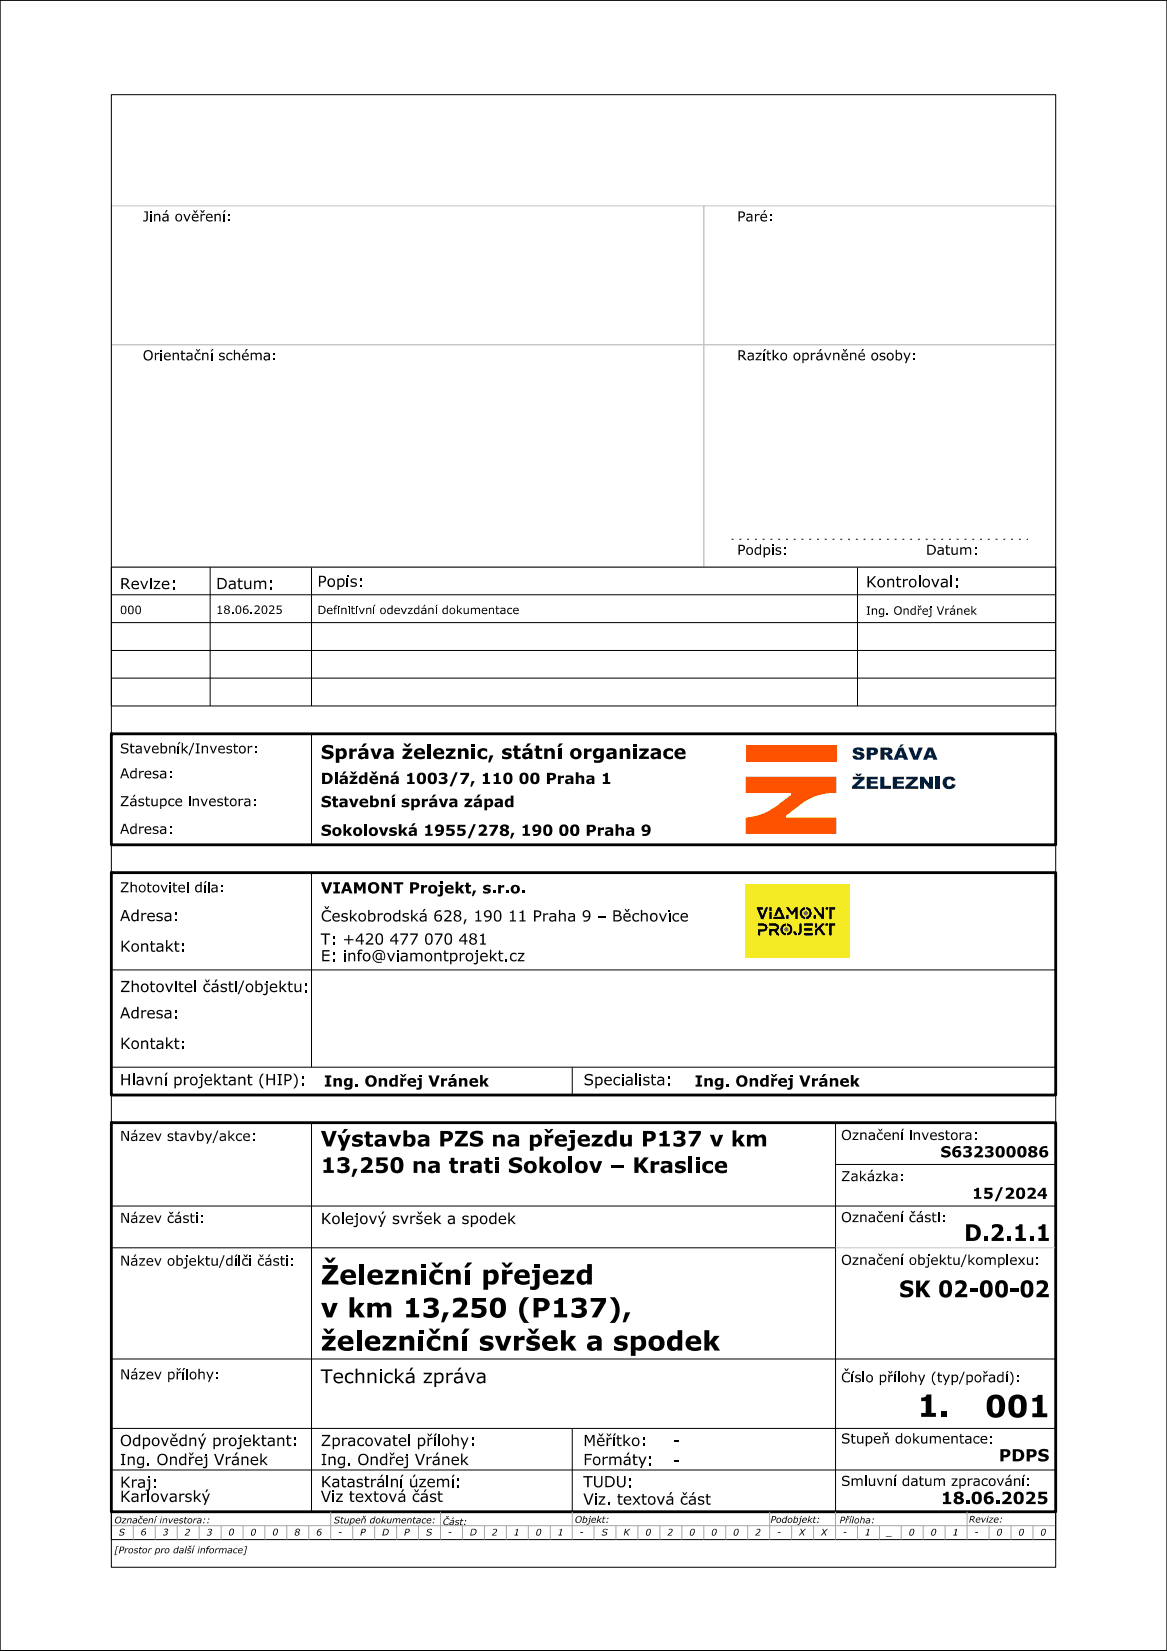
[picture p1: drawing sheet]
<svg xmlns="http://www.w3.org/2000/svg" width="210mm" height="297mm" viewBox="0 0 210 297" stroke-linecap="round" stroke-linejoin="round" font-family="sans-serif">
<g fill="none" stroke="#000" stroke-width=".18">
<path d="M0 0h210M0 0h210v296.9h-210zM20 107h170M20 112h170M20 117h170M56.1 102v25M154.3 102v25M20 122h170M56.1 132v20M56.1 157v35M20 174.5h170M20 192h170"/>
<path d="M103 192v5M0 297h210"/>
</g>
<path d="M131.7 97h53.3" fill="none" stroke="#000" stroke-width=".18" stroke-dasharray=".3 1.1" stroke-linecap="butt"/>
<path d="M20 157h170v40h-170z" fill="none" stroke="#000" stroke-width=".51"/>
<path d="M20 62h106.6v40h-106.6z" fill="none" stroke="#c3c3c3" stroke-width=".18"/>
<g fill="#ff5200">
<path d="M134.2 134.1h16.3v2.9h-16.3z"/>
<path d="M134.2 139.7h16.3v3a9.7 9.7 0 0 0-6.5 2l-2.6 2.1v.3h9.1v2.9h-16.3v-2.9a10.5 10.5 0 0 0 6.2-2.6l1.9-1.5v-.3h-8.1z" fill-rule="evenodd"/>
</g>
<path d="M20 132h170v20h-170zM20 202h170v70h-170z" fill="none" stroke="#000" stroke-width=".51"/>
<g fill="none" stroke="#000" stroke-width=".18">
<path d="M20 17h170v264.9h-170zM20 102h170v25h-170zM37.8 102v25M20 217h170M56.1 202v70M150.4 202h39.6v70h-39.6zM150.4 209.5h39.6M20 224.5h130.4M20 244.5h170M20 257h170M103 257v15M20 272h170v5h-170z"/>
<path d="M20 264.4h170"/>
</g>
<path d="M20 37h106.6v25h-106.6zM126.6 37h63.4v25h-63.4zM126.6 62h63.4v40h-63.4zM150.4 224.5h39.6" fill="none" stroke="#c3c3c3" stroke-width=".18"/>
<g fill="none" stroke="#a5a5a5" stroke-width=".18">
<path d="M20 274.5h170M24 274.5v2.5M27.9 274.5v2.5M31.9 274.5v2.5M35.8 274.5v2.5M39.8 274.5v2.5M43.7 274.5v2.5M47.7 274.5v2.5M51.6 274.5v2.5M55.6 274.5v2.5M59.5 272v5M63.5 274.5v2.5"/>
<path d="M67.4 274.5v2.5M71.4 274.5v2.5M75.3 274.5v2.5M79.3 272v5M83.2 274.5v2.5M87.2 274.5v2.5M91.1 274.5v2.5M95.1 274.5v2.5M99 274.5v2.5M103 272v5M106.9 274.5v2.5M110.8 274.5v2.5"/>
<path d="M114.8 274.5v2.5M118.7 274.5v2.5M122.7 274.5v2.5M126.6 274.5v2.5M130.6 274.5v2.5M134.5 274.5v2.5M138.5 272v5M142.5 274.5v2.5M146.4 274.5v2.5M150.4 272v5M154.3 274.5v2.5M158.3 274.5v2.5"/>
<path d="M162.2 274.5v2.5M166.1 274.5v2.5M170.1 274.5v2.5M174 272v5M178 274.5v2.5M181.9 274.5v2.5M185.9 274.5v2.5"/>
</g>
<path d="M134.2 159.1h18.8v13.3h-18.8z" fill="#f4eb25"/>
<g fill="#000">
<path d="M140.7 166.4l.6-.3 .1 .3a.79 .79 0 0 0-.5 .8 .79 .79 0 0 0 .5 .8v.2a.97 .97 0 0 1-.9-.5 .97 .97 0 0 1 .1-1z" fill-rule="evenodd"/>
<path d="M141.6 166.2a1.02 1.02 0 0 1 1 1 1.02 1.02 0 0 1-1 1v-.2a.79 .79 0 0 0 .6-.8 .79 .79 0 0 0-.6-.8z" fill-rule="evenodd"/>
</g>
<g fill="#5e9440">
<circle cx="141.5" cy="167.2" r=".41"/>
<circle cx="145" cy="164.3" r=".41"/>
</g>
<g fill="#000">
<path d="M136.2 163.2h.1z" fill-rule="evenodd"/>
<path d="M136.4 168.1v.1z" fill-rule="evenodd"/>
<path d="M136.5 167.1v.1z" fill-rule="evenodd"/>
<path d="M136.7 168.2v.1z" fill-rule="evenodd"/>
<path d="M136.9 165.2l.1 .1z" fill-rule="evenodd"/>
<path d="M136.2 163.2h1.1v.4h-.6l.5 1.1 .6-1.5h.4l-.8 2.1h-.5z" fill-rule="evenodd"/>
<path d="M136.4 166.1h.1a1.53 1.53 0 0 1 1.4 .2 .72 .72 0 0 1 .2 .8 .72 .72 0 0 1-.8 .5h-.5v.6h-.4v-1h.9a.32 .32 0 0 0 .4-.3 .32 .32 0 0 0-.4-.4h-.9z" fill-rule="evenodd"/>
<path d="M138.4 166.4h.1z" fill-rule="evenodd"/>
<path d="M138.4 168.1v.1z" fill-rule="evenodd"/>
<path d="M138.5 163.2h.3v.7l-.4-.1z" fill-rule="evenodd"/>
<path d="M138.5 164.1h.3v1.2l-.4-.1z" fill-rule="evenodd"/>
<path d="M138.5 166.1h.1z" fill-rule="evenodd"/>
<path d="M138.5 167.1h.1z" fill-rule="evenodd"/>
<path d="M138.7 168.2v.1z" fill-rule="evenodd"/>
<path d="M139.3 164.6v.1z" fill-rule="evenodd"/>
<path d="M138.4 166.2l.1-.1a1.6 1.6 0 0 1 1.5 .2 .64 .64 0 0 1-.2 1.1l.4 .8h-.4l-.5-.7h-.5v.7h-.4v-1.1h1.2l.2-.3-.2-.2-1.1-.1z" fill-rule="evenodd"/>
<path d="M139.7 164.7v.1z" fill-rule="evenodd"/>
<path d="M139.7 167.4l.1 .1z" fill-rule="evenodd"/>
<path d="M140 163.2h.1z" fill-rule="evenodd"/>
<path d="M140.1 168.2l.1 .1z" fill-rule="evenodd"/>
<path d="M140 163.2l.4 .1 .8 2h-2.1l.1-.4h1.5l-.5-1.1-.4 .9h-.4z" fill-rule="evenodd"/>
<path d="M141.5 164.6l.4 .1-.1 .6h-.3z" fill-rule="evenodd"/>
<path d="M141.4 165.2h.1z" fill-rule="evenodd"/>
<path d="M141.7 165.3h.2z" fill-rule="evenodd"/>
<path d="M141.5 163.2h.4l.6 .8 .7-.8h.3v2.1l-.4-.1v-1.3l-.6 .7-1-1.2z" fill-rule="evenodd"/>
<path d="M142.8 167.6h.4l.2 .3v.3a.56 .56 0 0 1-.6-.6z" fill-rule="evenodd"/>
<path d="M143.8 166.2l.4-.1 .1 .1v1.3a.54 .54 0 0 1-.7 .7v-.3l.2-.4z" fill-rule="evenodd"/>
<path d="M144.2 163.5l.4-.3h.3a.43 .43 0 0 1-.4 .6 .77 .77 0 0 0 .4 1.2v.3a1.02 1.02 0 0 1-1-.7 1.02 1.02 0 0 1 .3-1.1z" fill-rule="evenodd"/>
<path d="M144.7 167.9h1.5l.1 .3-1.5 .1z" fill-rule="evenodd"/>
<path d="M144.7 167h1.4l.1 .3-.1 .1h-1.4z" fill-rule="evenodd"/>
<path d="M144.7 166.2l1.5-.1 .1 .4h-1.6z" fill-rule="evenodd"/>
<path d="M145.1 163.2a1.03 1.03 0 0 1 1 1.1 1.03 1.03 0 0 1-1 1v-.3a.79 .79 0 0 0 .5-.7 .79 .79 0 0 0-.5-.8z" fill-rule="evenodd"/>
<path d="M146.4 163.2h.4l1 1.4 .1-1.4h.4v2.1h-.4z" fill-rule="evenodd"/>
<path d="M146.4 164.6l.4 .1v.6h-.4z" fill-rule="evenodd"/>
<path d="M146.7 166.2h.4l-.1 .7-.3-.1z" fill-rule="evenodd"/>
<path d="M146.7 167.3l1.2-1.2h.4v.2l-.6 .6 .8 1.2v.1h-.5l-.6-1-.3 .3-.1 .7h-.3z" fill-rule="evenodd"/>
<path d="M148.6 163.2h.4v.3l-.4 .1z" fill-rule="evenodd"/>
<path d="M148.6 166.2h.4v.3h-.4z" fill-rule="evenodd"/>
<path d="M149.3 166.1l1 .1-.1 .3h-.6v1.7l-.1 .1-.3-.1z" fill-rule="evenodd"/>
<path d="M149.2 166.1l.1 .1z" fill-rule="evenodd"/>
<path d="M149.2 166.2v.1z" fill-rule="evenodd"/>
<path d="M149.2 166.2h.1z" fill-rule="evenodd"/>
<path d="M149.3 163.2h1v.4h-.7v1.7h-.4z" fill-rule="evenodd"/>
</g>
<path d="M162.1 133.9h.6l-.6 .5h-.3z" fill-rule="evenodd" fill="#002b59"/>
<g fill="#000">
<path d="M29.9 37.8h.3l-.4 .4h-.1z" fill-rule="evenodd"/>
<path d="M34.7 37.8h.2l.3 .3 .2-.3h.2l-.3 .5h-.3z" fill-rule="evenodd"/>
<path d="M36 37.8h.2l.2 .3 .3-.3h.2l-.3 .5h-.3z" fill-rule="evenodd"/>
<path d="M40.4 37.8h.2l-.3 .4h-.2z" fill-rule="evenodd"/>
<path d="M137.5 37.8h.3l-.3 .4h-.2z" fill-rule="evenodd"/>
<path d="M35.2 62.8h.2l.2 .3 .3-.3h.2l-.3 .4h-.3z" fill-rule="evenodd"/>
<path d="M38.1 62.8h.3l-.3 .4h-.2z" fill-rule="evenodd"/>
<path d="M44.3 62.8h.3l-.4 .4h-.1z" fill-rule="evenodd"/>
<path d="M137.5 62.8h.4l-.4 .4h-.2z" fill-rule="evenodd"/>
<path d="M147.6 62.8h.3l-.3 .4h-.2z" fill-rule="evenodd"/>
<path d="M151.6 62.8h.2l.2 .3 .3-.3h.2l-.3 .4h-.3z" fill-rule="evenodd"/>
<path d="M155.2 62.8h.3l-.3 .4h-.2z" fill-rule="evenodd"/>
<path d="M136 98.5a.67 .67 0 0 0-.2 .9 .67 .67 0 0 0 .9 .3v.1h.2v-1.9h-.2v.6zM136.1 98.8l.3-.2 .3 .1v.8a.48 .48 0 0 1-.7 0 .48 .48 0 0 1 .1-.7z" fill-rule="evenodd"/>
<path d="M60.2 109l.5-.1v.2a.24 .24 0 0 0-.3 0 .24 .24 0 0 0-.1 .3h.3v.1h-.3v1h-.2v-1h-.1v-.1h.1z" fill-rule="evenodd"/>
<path d="M67.3 108.8h.3l-.3 .3h-.1z" fill-rule="evenodd"/>
<path d="M69.8 109.5a.54 .54 0 0 0-.1 .7 .54 .54 0 0 0 .7 .1v.2h.3v-1.6h-.3v.5l-.3-.1zM70 109.6l.4-.1v.7a.39 .39 0 0 1-.5 0 .39 .39 0 0 1 .1-.6z" fill-rule="evenodd"/>
<path d="M74.6 109.5a.55 .55 0 0 0-.1 .7 .55 .55 0 0 0 .8 .1v.2h.2v-1.6h-.2v.5l-.4-.1zM74.8 109.6l.5-.1v.7a.4 .4 0 0 1-.6 0 .4 .4 0 0 1 .1-.6z" fill-rule="evenodd"/>
<path d="M76.3 108.8h.3l-.3 .3h-.1z" fill-rule="evenodd"/>
<path d="M78.5 108.8h.3l-.3 .3h-.1z" fill-rule="evenodd"/>
<path d="M79.8 109.5a.54 .54 0 0 0-.2 .7 .54 .54 0 0 0 .8 .1v.2h.2v-1.6h-.2v.5l-.4-.1zM79.9 109.6l.5-.1v.7a.4 .4 0 0 1-.6 0 .4 .4 0 0 1 .1-.6z" fill-rule="evenodd"/>
<path d="M82.2 108.9h.2v1l.5-.5h.3l-.5 .5 .5 .6h-.2l-.5-.5-.1 .5h-.2z" fill-rule="evenodd"/>
<path d="M165.1 108.9l.4 .2 .3-.2-.2 .4h-.3z" fill-rule="evenodd"/>
<path d="M171.5 108.9h.3l-.3 .4h-.2z" fill-rule="evenodd"/>
<path d="M28.9 133.6v1.9h.2a.72 .72 0 0 0 1-.5 .72 .72 0 0 0-.7-.9l-.3 .2v-.7zM29.2 134.4a.44 .44 0 0 1 .6 .1 .44 .44 0 0 1 0 .6l-.2 .2h-.5z" fill-rule="evenodd"/>
<path d="M32.2 133.5h.3l-.4 .4h-.1z" fill-rule="evenodd"/>
<path d="M32.7 133.6h.2v1.2l.7-.6h.3l-.7 .6 .7 .7h-.3l-.5-.6-.2 .2v.4h-.2z" fill-rule="evenodd"/>
<path d="M34.7 133.6h.3l-.9 2.3h-.2z" fill-rule="evenodd"/>
<path d="M61.9 138.8h.4l-.4 .5h-.4z" fill-rule="evenodd"/>
<path d="M63 138.8h.4l.2 .3 .3-.3h.3l-.4 .5h-.4z" fill-rule="evenodd"/>
<path d="M65.4 133.7l.6 .1-.6 .6h-.4z" fill-rule="evenodd"/>
<path d="M66.7 138.8h.4l.2 .3 .3-.3h.3l-.4 .5h-.4z" fill-rule="evenodd"/>
<path d="M71 138.8h.5l-.5 .5h-.3z" fill-rule="evenodd"/>
<path d="M72.6 133.7h.4l.3 .4 .3-.4h.4l-.5 .7h-.4z" fill-rule="evenodd"/>
<path d="M94.9 133.7l.6 .1-.6 .6h-.4z" fill-rule="evenodd"/>
<path d="M100.7 133.7l.6 .1-.6 .6h-.4z" fill-rule="evenodd"/>
<path d="M24.1 143h.3l-.3 .4h-.2z" fill-rule="evenodd"/>
<path d="M23.6 148.8a.67 .67 0 0 0-.2 .9 .67 .67 0 0 0 1 .2v.1h.2v-1.9h-.2v.6a.61 .61 0 0 0-.8 .1zM23.7 149l.4-.2 .3 .1v.8a.45 .45 0 0 1-.6 0 .45 .45 0 0 1-.1-.6z" fill-rule="evenodd"/>
<path d="M23.7 138.7a.67 .67 0 0 0-.3 1 .67 .67 0 0 0 1 .2v.1h.2v-1.9h-.2v.6zM23.7 139l.7-.1v.8a.46 .46 0 0 1-.6 0 .46 .46 0 0 1-.1-.6z" fill-rule="evenodd"/>
<path d="M36.9 158.5h.3l-.3 .4h-.2z" fill-rule="evenodd"/>
<path d="M61.8 148.3h.5v1.2l.5-.7h.6l-.6 .7 .6 .9h-.6l-.4-.7-.1 .2v.5h-.5z" fill-rule="evenodd"/>
<path d="M65.5 148.3h.5v2.1h-.5z" fill-rule="evenodd"/>
<path d="M66.6 143.1v2.1h.5a.8 .8 0 0 0 1.1-.5 .8 .8 0 0 0-.8-1l-.3 .2v-.8zM67.1 144.1a.42 .42 0 0 1 .6 .4 .42 .42 0 0 1-.6 .3z" fill-rule="evenodd"/>
<path d="M70.7 142.9l.5 .1-.5 .5h-.3z" fill-rule="evenodd"/>
<path d="M71.8 148.3h.4v1.2l.6-.7h.5l-.5 .7 .6 .9h-.6l-.4-.7-.2 .2v.5h-.4z" fill-rule="evenodd"/>
<path d="M74.3 148.1h.5l-.5 .5h-.3z" fill-rule="evenodd"/>
<path d="M78 142.9l.5 .1-.5 .5h-.4z" fill-rule="evenodd"/>
<path d="M79.2 158.6h.5v.4h-.5z" fill-rule="evenodd"/>
<path d="M85.2 148.3h.4l-1 2.5h-.5z" fill-rule="evenodd"/>
<path d="M86 142.9l.5 .1-.5 .5h-.3z" fill-rule="evenodd"/>
<path d="M91 143.9a.76 .76 0 0 0-.1 .9 .76 .76 0 0 0 .9 .3h.1v.1h.5v-2.1h-.5v.7a.71 .71 0 0 0-.9 .1zM91.4 144.1l.5-.1v.8a.37 .37 0 0 1-.5 0 .37 .37 0 0 1 0-.5z" fill-rule="evenodd"/>
<path d="M110.8 148.3h.5v.7a.57 .57 0 0 1 .6-.2 .57 .57 0 0 1 .4 .6v1h-.5v-.9a.32 .32 0 0 0-.2-.3 .32 .32 0 0 0-.3 .1v1.1h-.5z" fill-rule="evenodd"/>
<path d="M23.5 158.6h.2v.7a.5 .5 0 0 1 .6-.1 .5 .5 0 0 1 .3 .4v.9h-.2v-.9a.36 .36 0 0 0-.3-.3 .36 .36 0 0 0-.4 .2v1h-.2z" fill-rule="evenodd"/>
<path d="M23.8 164.4a.73 .73 0 0 0-.2 .9 .73 .73 0 0 0 1 .3h.1v.1h.2v-2.1h-.2v.7a.66 .66 0 0 0-.9 .1zM24 164.5l.3-.1 .4 .1v.8a.47 .47 0 0 1-.7 .1 .47 .47 0 0 1-.1-.6z" fill-rule="evenodd"/>
<path d="M29.9 169.1h.2v1.4l.8-.8h.3l-.7 .7 .8 .8h-.4l-.6-.6-.2 .1v.5h-.2z" fill-rule="evenodd"/>
<path d="M33.7 158.6h.2v1.9h-.2z" fill-rule="evenodd"/>
<path d="M35.3 159.3a.67 .67 0 0 0-.2 .9 .67 .67 0 0 0 .8 .3l.2-.1v.1h.2v-1.9h-.2v.6l-.5-.1zM35.5 159.5l.6-.1v.8a.44 .44 0 0 1-.7 0 .44 .44 0 0 1 0-.6z" fill-rule="evenodd"/>
<path d="M37.4 158.6h.2v1.9h-.2z" fill-rule="evenodd"/>
<path d="M36.9 176.2h.2l.2 .4 .3-.4h.2l-.3 .5h-.4z" fill-rule="evenodd"/>
<path d="M38.8 176.2h.4l-.4 .5h-.2z" fill-rule="evenodd"/>
<path d="M58.3 163h.3l.2 .4 .3-.4h.2l-.4 .5h-.2z" fill-rule="evenodd"/>
<path d="M64.6 171l.5-.2h.1v.3a.33 .33 0 0 0-.4 0 .33 .33 0 0 0-.1 .3h.4v.2h-.4v1.3h-.3v-1.3h-.1v-.2h.1z" fill-rule="evenodd"/>
<path d="M82 158.6h.5v1.3l.5-.7h.5l-.5 .6 .6 .9h-.6l-.4-.6-.1 .6h-.5z" fill-rule="evenodd"/>
<path d="M88.2 170.8h.2v1.4l.7-.8h.4l-.7 .7 .7 .8h-.3l-.6-.6-.2 .1v.5h-.2z" fill-rule="evenodd"/>
<path d="M23.8 181.9a.73 .73 0 0 0-.2 .9 .73 .73 0 0 0 1 .3h.1v.1h.2v-2.1h-.2v.6a.75 .75 0 0 0-.9 .2zM24 182l.3-.1 .4 .1v.8a.47 .47 0 0 1-.7 .1 .47 .47 0 0 1-.1-.6z" fill-rule="evenodd"/>
<path d="M29.9 193h.3l-.4 .5h-.2z" fill-rule="evenodd"/>
<path d="M29.9 186.6h.2v1.4l.8-.8h.3l-.7 .7 .8 .8h-.4l-.6-.6-.2 .1v.5h-.2z" fill-rule="evenodd"/>
<path d="M38.6 193.1h.2v1.4l.7-.8h.3l-.6 .7 .7 .8h-.4l-.6-.6-.1 .1v.5h-.2z" fill-rule="evenodd"/>
<path d="M47.2 193.1h.3a1.83 1.83 0 0 0 0 2.7 .8 .8 0 0 1-.8-.8 2.05 2.05 0 0 1 .5-1.9z" fill-rule="evenodd"/>
<path d="M52.8 193.1a.83 .83 0 0 1 .7 .9 1.94 1.94 0 0 1-.4 1.8h-.3a1.84 1.84 0 0 0 0-2.7z" fill-rule="evenodd"/>
<path d="M72 193.2h.3l.3 .3 .2-.3h.4l-.5 .5h-.3z" fill-rule="evenodd"/>
<path d="M81.5 193.2h.4l-.4 .5h-.4z" fill-rule="evenodd"/>
<path d="M138.7 193.2h.3l.3 .3 .2-.3h.4l-.4 .5h-.4z" fill-rule="evenodd"/>
<path d="M148.2 193.2h.5l-.5 .5h-.4z" fill-rule="evenodd"/>
<path d="M24.3 203.2h.3l-.4 .5h-.1z" fill-rule="evenodd"/>
<path d="M24.3 218h.3l-.4 .4h-.1z" fill-rule="evenodd"/>
<path d="M30.4 218h.2l.2 .3 .2-.3h.2l-.3 .4h-.2z" fill-rule="evenodd"/>
<path d="M32.1 218h.4l-.4 .4h-.2z" fill-rule="evenodd"/>
<path d="M35.5 203.4v1.8h.2a.71 .71 0 0 0 1-.5 .71 .71 0 0 0-.8-.8l-.2 .1v-.6zM35.7 204.2a.45 .45 0 0 1 .6 0 .45 .45 0 0 1 .1 .6l-.2 .2h-.5z" fill-rule="evenodd"/>
<path d="M39.1 203.4h.2l-.9 2.2h-.2z" fill-rule="evenodd"/>
<path d="M41.1 203.4h.2v1.2l.7-.7h.3l-.7 .6 .7 .7h-.3l-.5-.6-.2 .2v.4h-.2z" fill-rule="evenodd"/>
<path d="M61.9 203.1h.7l-.7 .7h-.4z" fill-rule="evenodd"/>
<path d="M68.9 217.9h.3l-.4 .5h-.2z" fill-rule="evenodd"/>
<path d="M75.1 217.9h.2l.2 .4 .3-.4h.2l-.3 .5h-.3z" fill-rule="evenodd"/>
<path d="M97.9 203.1h.5l.4 .4 .3-.4h.5l-.6 .7h-.5z" fill-rule="evenodd"/>
<path d="M154.8 210.6h.2v1.2l.6-.7h.3l-.6 .6 .7 .8h-.3l-.6-.6-.1 .1v.5h-.2z" fill-rule="evenodd"/>
<path d="M156.8 210.4h.3l-.3 .5h-.2z" fill-rule="evenodd"/>
<path d="M158 203.1h.2l.2 .3 .2-.3h.2l-.3 .4h-.2z" fill-rule="evenodd"/>
<path d="M158 217.8h.2l.2 .3 .2-.3h.2l-.3 .5h-.2z" fill-rule="evenodd"/>
<path d="M159 210.6h.2v1.2l.7-.7h.3l-.6 .6 .6 .8h-.3l-.5-.6-.2 .1v.5h-.2z" fill-rule="evenodd"/>
<path d="M162.4 203.1h.3l-.4 .4h-.1z" fill-rule="evenodd"/>
<path d="M162.4 217.8h.3l-.4 .5h-.1z" fill-rule="evenodd"/>
<path d="M163.9 217.8h.2l.2 .3 .2-.3h.2l-.3 .5h-.3z" fill-rule="evenodd"/>
<path d="M165.7 217.8h.2l-.3 .5h-.2z" fill-rule="evenodd"/>
<path d="M180.1 213.6h.4l-1.1 2.5h-.4z" fill-rule="evenodd"/>
<path d="M24.3 225.7h.3l-.4 .4h-.1z" fill-rule="evenodd"/>
<path d="M42.5 225.7h.3l-.4 .4h-.1z" fill-rule="evenodd"/>
<path d="M43.8 225.7h.2l.2 .3 .2-.3h.2l-.3 .4h-.2z" fill-rule="evenodd"/>
<path d="M46.6 225.7h.2l.3 .3 .2-.3h.1l-.2 .4h-.3z" fill-rule="evenodd"/>
<path d="M48.4 225.7h.3l-.3 .4h-.2z" fill-rule="evenodd"/>
<path d="M58.1 239h.6l.5 .5 .4-.5h.6l-.8 1h-.5z" fill-rule="evenodd"/>
<path d="M58.3 226.2h.6l.5 .6 .4-.6h.6l-.7 1h-.6z" fill-rule="evenodd"/>
<path d="M62.9 233.4h.8v2.1l.9-1.1h1l-.9 1.1 1 1.5h-1l-.7-1.1-.3 .2v.9h-.8z" fill-rule="evenodd"/>
<path d="M77.1 239h.7l.4 .5 .4-.5h.6l-.7 1h-.6z" fill-rule="evenodd"/>
<path d="M83.6 239l.9 .1-.9 .9h-.5z" fill-rule="evenodd"/>
<path d="M94.3 233.4h.9a3.2 3.2 0 0 0 0 4.6h-.9a3.5 3.5 0 0 1 0-4.6z" fill-rule="evenodd"/>
<path d="M94.9 239h.6l.5 .5 .4-.5h.6l-.7 1h-.6z" fill-rule="evenodd"/>
<path d="M109.7 233.4h.9a3.5 3.5 0 0 1 0 4.6h-.9a3.2 3.2 0 0 0 0-4.6z" fill-rule="evenodd"/>
<path d="M158 225.5h.2l.2 .3 .2-.3h.2l-.3 .5h-.2z" fill-rule="evenodd"/>
<path d="M162.4 225.5h.3l-.4 .5h-.1z" fill-rule="evenodd"/>
<path d="M24.3 246.1h.3l-.4 .5h-.1z" fill-rule="evenodd"/>
<path d="M30.9 257.9h.2l.2 .3 .3-.3h.2l-.3 .5h-.3z" fill-rule="evenodd"/>
<path d="M31.8 246.1h.1l.3 .3 .2-.3h.2l-.3 .5h-.3z" fill-rule="evenodd"/>
<path d="M33 246.1h.3l-.3 .5h-.2z" fill-rule="evenodd"/>
<path d="M36.5 257.9h.3l-.4 .5h-.2z" fill-rule="evenodd"/>
<path d="M64 246.2h.3v1a.68 .68 0 0 1 .8-.3 .68 .68 0 0 1 .4 .7v1.2h-.3v-1a.49 .49 0 0 0-.3-.6 .49 .49 0 0 0-.6 .2v1.4h-.3z" fill-rule="evenodd"/>
<path d="M71.1 246.2h.3v1.7l.9-1h.4l-.9 .9 1 1h-.4l-.8-.8-.2 .2v.6h-.3z" fill-rule="evenodd"/>
<path d="M73.9 246h.5l-.5 .6h-.2z" fill-rule="evenodd"/>
<path d="M76.9 257.9h.2l.2 .3 .3-.3h.2l-.3 .5h-.3z" fill-rule="evenodd"/>
<path d="M78.3 257.9h.3l-.3 .5h-.2z" fill-rule="evenodd"/>
<path d="M82.7 246h.3l-.4 .6h-.3z" fill-rule="evenodd"/>
<path d="M107.7 257.9h.2l.2 .3 .3-.3h.2l-.3 .5h-.3z" fill-rule="evenodd"/>
<path d="M109.1 257.9h.2l.3 .3 .2-.3h.2l-.3 .5h-.3z" fill-rule="evenodd"/>
<path d="M110.5 257.9h.4l-.4 .5h-.2z" fill-rule="evenodd"/>
<path d="M151.9 246.2h.2l.2 .3 .2-.3h.3l-.3 .4h-.3z" fill-rule="evenodd"/>
<path d="M159 257.7h.2l.2 .2 .2-.2h.2l-.2 .4h-.3z" fill-rule="evenodd"/>
<path d="M21.7 275.1l.6-.1 .2 .1-.1 .2a.34 .34 0 0 0-.4-.2 .34 .34 0 0 0-.2 .4h.1a.39 .39 0 0 1 .5 .4 .39 .39 0 0 1-.6 .4l-.4-.1v-.2a.37 .37 0 0 0 .5 .2 .37 .37 0 0 0 .2-.5h-.1a.35 .35 0 0 1-.4-.2 .35 .35 0 0 1 .1-.4z" fill-rule="evenodd"/>
<path d="M25.2 272.7h.1l.1 .2 .3-.2-.2 .3h-.2z" fill-rule="evenodd"/>
<path d="M25.6 275.2a.52 .52 0 0 0-.2 .7 .52 .52 0 0 0 .6 .3 .4 .4 0 0 0 .2-.6 .4 .4 0 0 0-.6-.1l.2-.3 .4-.1 .1-.1h-.3zM25.5 275.8a.3 .3 0 0 1 .6 0 .3 .3 0 0 1-.6 0z" fill-rule="evenodd"/>
<path d="M28.1 272.7h.2l-.4 .3z" fill-rule="evenodd"/>
<path d="M33.9 278.1h.2l.1 .2 .3-.2-.2 .3h-.2z" fill-rule="evenodd"/>
<path d="M34 261.3h.2l.2 .4 .3-.4h.2l-.3 .5h-.3z" fill-rule="evenodd"/>
<path d="M34.9 278.1h.2l-.4 .3z" fill-rule="evenodd"/>
<path d="M34.9 268.1h.2v1.3l.8-.7h.3l-.7 .7 .7 .8h-.3l-.6-.7-.2 .2v.5h-.2z" fill-rule="evenodd"/>
<path d="M37.2 267.9h.3l-.4 .5h-.2z" fill-rule="evenodd"/>
<path d="M42.5 261.3h.3l-.4 .5h-.2z" fill-rule="evenodd"/>
<path d="M53.3 275.1l-.1 .3 .1 .2a.39 .39 0 0 0 0 .6 .39 .39 0 0 0 .6-.2v-.1a.43 .43 0 0 1 .1-.6l-.2-.3zM53.3 275.3a.25 .25 0 0 1 .5 0 .25 .25 0 0 1-.5 0zM53.2 275.9a.25 .25 0 0 1 .5 0 .25 .25 0 0 1-.5 0z" fill-rule="evenodd"/>
<path d="M57.3 275.1a.65 .65 0 0 0 .1 1.2 .42 .42 0 0 0 .5-.5 .42 .42 0 0 0-.7-.2 .49 .49 0 0 1 .7-.4v-.2zM57.1 275.9a.3 .3 0 0 1 .6 0 .3 .3 0 0 1-.6 0z" fill-rule="evenodd"/>
<path d="M65.3 272.7h.1l.1 .2 .4-.2-.3 .3h-.2z" fill-rule="evenodd"/>
<path d="M68.6 265.3h.4l-.4 .5h-.2z" fill-rule="evenodd"/>
<path d="M70.1 261.3h.2l.3 .4 .2-.4h.2l-.3 .5h-.3z" fill-rule="evenodd"/>
<path d="M72.3 265.3h.3l-.4 .5h-.1z" fill-rule="evenodd"/>
<path d="M72.4 267.9h.3l-.3 .5h-.2z" fill-rule="evenodd"/>
<path d="M74.5 265.3h.3l-.3 .5h-.2z" fill-rule="evenodd"/>
<path d="M74.5 267.9h.2l.3 .4 .2-.4h.2l-.3 .5h-.3z" fill-rule="evenodd"/>
<path d="M76.5 267.9h.3l-.4 .5h-.2z" fill-rule="evenodd"/>
<path d="M78.6 261.3h.4l-.4 .5h-.2z" fill-rule="evenodd"/>
<path d="M80.3 272.7h.1l.1 .2 .3-.2-.2 .3h-.2z" fill-rule="evenodd"/>
<path d="M81.5 265.3h.3l-.3 .5h-.2z" fill-rule="evenodd"/>
<path d="M105.1 272.7l-.3 1.3h.1a.54 .54 0 0 0 .7-.3 .54 .54 0 0 0-.2-.7l-.3 .2 .1-.5zM105.1 273.3a.28 .28 0 0 1 .4 0 .28 .28 0 0 1-.1 .4l-.2 .2-.2-.1z" fill-rule="evenodd"/>
<path d="M107.7 272.7h.1l-.2 .8 .6-.5h.1l-.5 .5 .4 .5h-.2l-.3-.5-.2 .5h-.1z" fill-rule="evenodd"/>
<path d="M113 261.3h.3l-.3 .5h-.3z" fill-rule="evenodd"/>
<path d="M120.6 268.4h.4l-.4 .5h-.2z" fill-rule="evenodd"/>
<path d="M122.8 268.4h.2l.2 .4 .3-.4h.2l-.3 .5h-.4z" fill-rule="evenodd"/>
<path d="M124.7 268.4h.3l-.3 .5h-.2z" fill-rule="evenodd"/>
<path d="M140.9 273.1a.43 .43 0 0 0-.2 .5 .43 .43 0 0 0 .4 .4l.2-.1v.1h.1l.3-1.3h-.2v.4l-.3-.1zM140.9 273.3l.2-.1h.3l-.1 .5a.27 .27 0 0 1-.4 .1 .27 .27 0 0 1 0-.4z" fill-rule="evenodd"/>
<path d="M143 272.7l-.3 1.3h.1a.55 .55 0 0 0 .7-.3 .55 .55 0 0 0-.1-.7l-.3 .2 .1-.5zM143 273.3a.28 .28 0 0 1 .5-.1 .28 .28 0 0 1-.1 .5l-.3 .2-.2-.1z" fill-rule="evenodd"/>
<path d="M145.6 272.7h.1l-.1 .8 .5-.5h.2l-.5 .5 .3 .5h-.2l-.2-.5-.2 .5h-.2z" fill-rule="evenodd"/>
<path d="M152.4 272.7h.1l.1 .2 .3-.2-.2 .3h-.2z" fill-rule="evenodd"/>
<path d="M153.2 272.7h.2l-.4 .3z" fill-rule="evenodd"/>
<path d="M155.7 265.4h.2v1.9h-.2z" fill-rule="evenodd"/>
<path d="M161.1 265.3h.3l-.3 .4h-.2z" fill-rule="evenodd"/>
<path d="M162.6 266.1a.67 .67 0 0 0-.2 .9 .67 .67 0 0 0 .9 .2h.1v.1h.2v-1.9h-.2v.6a.61 .61 0 0 0-.8 .1zM162.7 266.3l.4-.2 .3 .1v.8a.45 .45 0 0 1-.6 0 .45 .45 0 0 1-.1-.6z" fill-rule="evenodd"/>
<path d="M181.6 265.3h.3l-.3 .4h-.2z" fill-rule="evenodd"/>
<path d="M184.2 265.3h.3l-.3 .4h-.2z" fill-rule="evenodd"/>
</g>
<path d="M165.5 103.5v2.2M171.2 103.5v2.2M114.5 193.1v2.1M26.7 268.1v2.1M69.7 265.5v2" fill="none" stroke="#000" stroke-width=".25"/>
<path d="M24 193.1v2.1" fill="none" stroke="#000" stroke-width=".28"/>
<g font-size="4">
<text x="165" y="254.9">1.</text>
<text x="177.2" y="255">001</text>
</g>
<g font-size="3.5">
<text x="57.7" y="231.1">Železniční přejezd</text>
<text x="57.7" y="237">v km 13,250 (P137),</text>
<text x="57.7" y="243">železniční svršek a spodek</text>
</g>
<g font-size="3">
<text x="173.5" y="223.2">D.2.1.1</text>
<text x="161.8" y="233.4">SK 02-00-02</text>
</g>
<g font-size="2.8">
<text x="57.7" y="206.2">Výstavba PZS na přejezdu P137 v km</text>
<text x="57.7" y="211">13,250 na trati Sokolov – Kraslice</text>
</g>
<g font-size="2.5">
<text x="57.7" y="136.5">Správa železnic, státní organizace</text>
<text x="57.7" y="248.8">Technická zpráva</text>
</g>
<g font-size="2.2" fill="#002b59">
<text x="153.3" y="136.7">SPRÁVA</text>
<text x="153.3" y="141.9">ŽELEZNIC</text>
</g>
<g font-size="2.2">
<text x="179.7" y="262.9">PDPS</text>
<text x="169.3" y="270.6">18.06.2025</text>
</g>
<g font-size="2">
<text x="21.6" y="106">Revize:</text>
<text x="38.9" y="106">Datum:</text>
<text x="57.1" y="105.6">Popis:</text>
<text x="155.8" y="105.6">Kontroloval:</text>
<text x="57.7" y="141">Dlážděná 1003/7, 110 00 Praha 1</text>
<text x="57.7" y="145.2">Stavební správa západ</text>
<text x="57.7" y="150.4">Sokolovská 1955/278, 190 00 Praha 9</text>
<text x="57.7" y="160.7">VIAMONT Projekt, s.r.o.</text>
<text x="21.6" y="165.7">Adresa:</text>
<text x="57.7" y="165.8">Českobrodská 628, 190 11 Praha 9 – Běchovice</text>
<text x="21.6" y="171.2">Kontakt:</text>
<text x="57.7" y="172.9">E: info@viamontprojekt.cz</text>
<text x="57.7" y="169.9">T: +420 477 070 481</text>
<text x="21.6" y="178.5">Zhotovitel části/objektu:</text>
<text x="21.6" y="183.2">Adresa:</text>
<text x="21.6" y="188.7">Kontakt:</text>
<text x="21.6" y="195.2">Hlavní projektant (HIP):</text>
<text x="58.3" y="195.5">Ing. Ondřej Vránek</text>
<text x="105" y="195.2">Specialista:</text>
<text x="125" y="195.5">Ing. Ondřej Vránek</text>
<text x="169.2" y="208.2">S632300086</text>
<text x="174.9" y="215.7">15/2024</text>
<text x="57.7" y="220.2">Kolejový svršek a spodek</text>
<text x="21.6" y="260.1">Odpovědný projektant:</text>
<text x="21.6" y="263.5">Ing. Ondřej Vránek</text>
<text x="57.7" y="263.5">Ing. Ondřej Vránek</text>
<text x="57.7" y="260.1">Zpracovatel přílohy:</text>
<text x="105" y="263.5">Formáty:</text>
<text x="105" y="260.1">Měřítko:</text>
<text x="121.2" y="260.1">-</text>
<text x="121.2" y="263.6">-</text>
<text x="21.6" y="267.6">Kraj:</text>
<text x="57.7" y="267.5">Katastrální území:</text>
<text x="105" y="267.5">TUDU:</text>
<text x="21.6" y="270.2">Karlovarský</text>
<text x="57.7" y="270.2">Viz textová část</text>
<text x="105" y="270.7">Viz. textová část</text>
</g>
<g font-size="1.8">
<text x="25.7" y="39.8">Jiná ověření:</text>
<text x="132.6" y="39.8">Paré:</text>
<text x="25.7" y="64.8">Orientační schéma:</text>
<text x="132.6" y="64.8">Razítko oprávněné osoby:</text>
<text x="132.6" y="99.8">Podpis:</text>
<text x="166.6" y="99.8">Datum:</text>
<text x="21.6" y="135.5">Stavebník/Investor:</text>
<text x="21.6" y="140">Adresa:</text>
<text x="21.6" y="145">Zástupce investora:</text>
<text x="21.6" y="150">Adresa:</text>
<text x="21.6" y="160.5">Zhotovitel díla:</text>
<text x="21.6" y="205.2">Název stavby/akce:</text>
<text x="151.3" y="205.1">Označení investora:</text>
<text x="151.3" y="212.5">Zakázka:</text>
<text x="21.6" y="220">Název části:</text>
<text x="151.3" y="219.9">Označení části:</text>
<text x="21.6" y="227.7">Název objektu/dílči části:</text>
<text x="151.3" y="227.5">Označení objektu/komplexu:</text>
<text x="21.6" y="248.1">Název přílohy:</text>
<text x="151.3" y="248.7">Číslo přílohy (typ/pořadí):</text>
<text x="151.3" y="259.7">Stupeň dokumentace:</text>
<text x="151.3" y="267.3">Smluvní datum zpracování:</text>
</g>
<g font-size="1.5">
<text x="21.6" y="110.5">000</text>
<text x="38.9" y="110.4">18.06.2025</text>
<text x="57.1" y="110.5">Definitivní odevzdání dokumentace</text>
<text x="155.8" y="110.6">Ing. Ondřej Vránek</text>
</g>
<g font-size="1.2">
<text x="20.6" y="274">Označení investora::</text>
<text x="60.1" y="274">Stupeň dokumentace:</text>
<text x="79.7" y="274.3">Část:</text>
<text x="103.4" y="273.9">Objekt:</text>
<text x="138.6" y="273.9">Podobjekt:</text>
<text x="151.1" y="274">Příloha:</text>
<text x="174.3" y="273.9">Revize:</text>
<text x="20.6" y="279.4">[Prostor pro další informace]</text>
<text x="29.3" y="276.2">3</text>
<text x="33.2" y="276.2">2</text>
<text x="37.2" y="276.2">3</text>
<text x="41.1" y="276.2">0</text>
<text x="45" y="276.2">0</text>
<text x="49" y="276.2">0</text>
<text x="60.8" y="276.2">-</text>
<text x="64.8" y="276.2">P</text>
<text x="68.7" y="276.2">D</text>
<text x="72.7" y="276.2">P</text>
<text x="76.6" y="276.2">S</text>
<text x="80.6" y="276.2">-</text>
<text x="84.5" y="276.2">D</text>
<text x="88.5" y="276.2">2</text>
<text x="92.4" y="276.2">1</text>
<text x="96.4" y="276.2">0</text>
<text x="100.3" y="276.2">1</text>
<text x="104.3" y="276.2">-</text>
<text x="108.2" y="276.2">S</text>
<text x="112.2" y="276.2">K</text>
<text x="116.1" y="276.2">0</text>
<text x="120.1" y="276.2">2</text>
<text x="124" y="276.2">0</text>
<text x="128" y="276.2">0</text>
<text x="131.9" y="276.2">0</text>
<text x="135.9" y="276.2">2</text>
<text x="139.8" y="276.2">-</text>
<text x="143.8" y="276.2">X</text>
<text x="147.7" y="276.2">X</text>
<text x="151.7" y="276.2">-</text>
<text x="155.6" y="276.2">1</text>
<text x="159.6" y="276.2">_</text>
<text x="163.5" y="276.2">0</text>
<text x="167.5" y="276.2">0</text>
<text x="171.4" y="276.2">1</text>
<text x="175.4" y="276.2">-</text>
<text x="179.3" y="276.2">0</text>
<text x="183.3" y="276.2">0</text>
<text x="187.2" y="276.2">0</text>
</g>
</svg>
